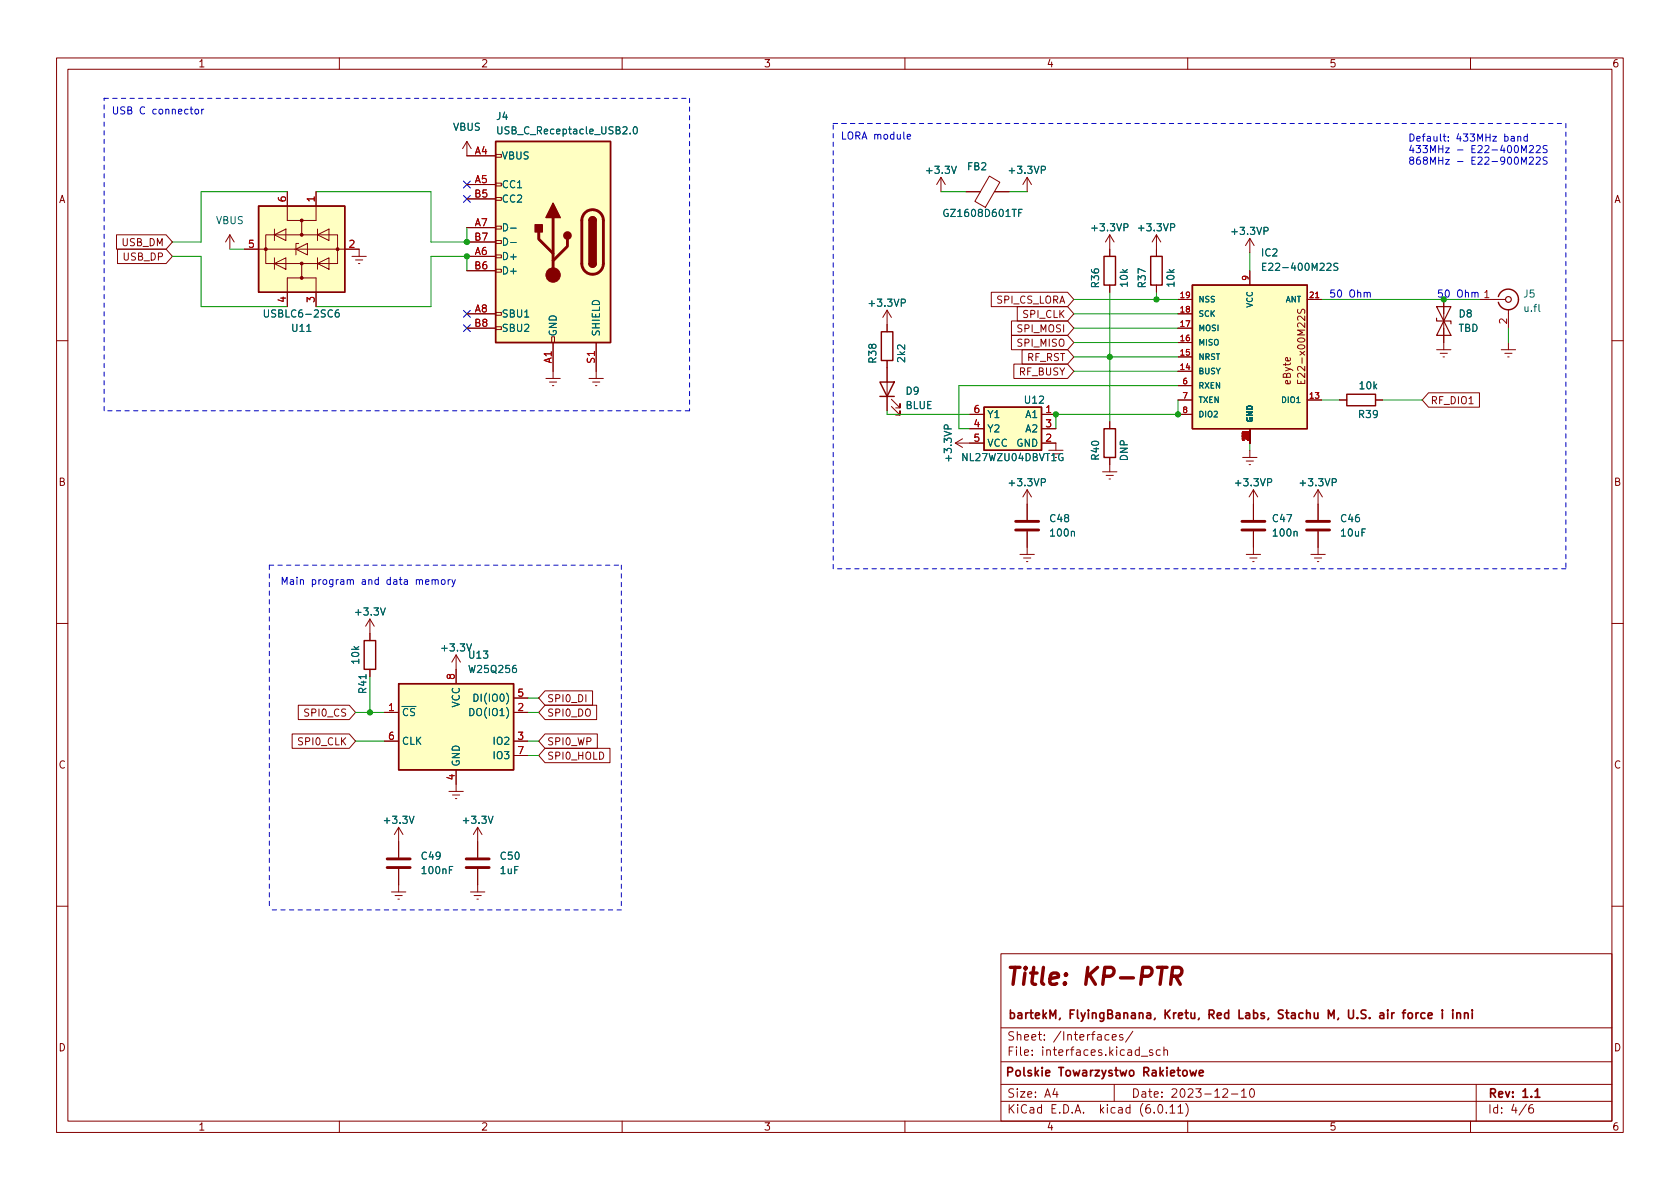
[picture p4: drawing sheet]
<svg xmlns="http://www.w3.org/2000/svg" width="297mm" height="210mm" viewBox="0 0 297 210" stroke-linecap="round" stroke-linejoin="round" font-family="sans-serif">
<g fill="none" stroke="#840000" stroke-width=".18">
<path d="M10 10.2h277v190.1h-277zM12 12.2h273v186.1h-273zM60 10.2v2M110 10.2v2M160 10.2v2M210 10.2v2M260 10.2v2M50.8 33.9v5.1h2.5v2.5M55.9 33.9v5.1h-2.6M82.5 25l-.7 1.3M82.5 25v2.6h5.1M82.5 25l.8 1.3"/>
<path d="M82.5 32.6h5.1M82.5 35.2h5.1M87.6 40h1v.5h-1zM87.6 34.9h1v.5h-1zM87.6 32.4h1v.5h-1zM87.6 27.3h1v.5h-1zM166.4 31.4l.7 1.2M166.4 31.4v2.5M166.4 31.4l-.8 1.2M170.8 33.9h2.6M174.9 31.1l1.9 1.1-2.6 4.5-1.8-1.1zM175.8 33.9h2.6"/>
<path d="M181.6 31.4v2.5M181.6 31.4l-.8 1.2M181.6 31.4l.8 1.2M20.6 41.5h8.8l1.1 1.3-1.1 1.3h-8.8zM20.8 44.1h8.6l1.1 1.2-1.1 1.3h-8.6zM40.6 41.5l-.7 1.3M40.6 41.5v2.6M40.6 41.5l.8 1.3M43.2 44.1h20.3v1.2M47 41.5h12.7v5.1h-12.7zM48.5 41.5l2-1v2zM48.5 46.6l2-1v2z"/>
<path d="M48.5 40.5v2M48.5 45.6v2M52.3 44.1l2.1-1.1v2.1zM52.8 43h-.5v2.1M53.3 46.6v2.5h-2.5v5.1M53.3 49.1h2.6v5.1M56.1 41.5l2.1-1v2zM56.1 46.6l2.1-1v2zM56.1 40.5v2M56.1 45.6v2M62.2 45.3h2.6M62.9 46h1.2"/>
<path d="M63.4 46.6h.2M82.5 58h5.1M82.5 55.5h5.1M82.5 45.3h5.1M82.5 40.3h5.1M82.5 47.9h5.1M82.5 42.8h5.1M87.6 57.8h1v.5h-1zM87.6 55.2h1v.5h-1zM87.6 47.6h1v.5h-1zM87.6 45.1h1v.5h-1zM87.6 42.5h1v.5h-1z"/>
<path d="M97.5 59.6h.5v1h-.5zM156.8 54.9v3.8M156.8 54.9l-.7 1.2M156.8 54.9l.8 1.2M175.3 51.7h13.5l1.1 1.3-1.1 1.2h-13.5zM178.8 59.3h10l1.1 1.3-1.1 1.2h-10zM178.8 56.8h10l1.1 1.2-1.1 1.3h-10zM179.9 54.2h8.9l1.1 1.3-1.1 1.3h-8.9zM196.2 41.5l-.7 1.3M196.2 41.5v3.8M196.2 50.4v1.3M196.2 41.5l.8 1.3"/>
<path d="M204.5 41.5v3.8M204.5 50.4v1.3M204.5 41.5l-.8 1.3M204.5 41.5l.7 1.3M208.3 53h2.5M208.3 58h2.5M208.3 55.5h2.5M221 42.2v2.5M221 47.9v2.5M221 42.2l-.8 1.2M221 42.2l.7 1.2M229.5 54.7l-.1 .5 .1 .2h.4l.2-.6 .4-.1 .2 .2-.1 .5"/>
<path d="M230.7 55.9v.8l-.9-.8-.4 .2 .1 .5M231.1 53h2.6M255.3 53v8.8M261.6 53h4.6M266.7 54.7v3.3M10 60.2h2M96.5 66.9h2.6M97.2 67.6h1.2M97.7 68.2h.2M97.8 60.6v6.3M104.1 66.9h2.6M104.8 67.6h1.2"/>
<path d="M105.3 68.2h.2M105.4 60.6v6.3M156.8 63.7v8.9M157.6 71.9l1.5 1.5v-.8v.8h-.7M157.6 70.6l1.5 1.5v-.7v.7h-.7M168.9 78.4h5.1M168.9 78.4l1.3 .7M170.2 77.6l-1.3 .8M171.4 73.3h2.6M171.4 75.8h2.6M179.3 64.4h9.5l1.1 1.3-1.1 1.2h-9.5zM180.7 61.8h8.1l1.1 1.3-1.1 1.3h-8.1z"/>
<path d="M184.1 73.3h2.6M184.1 78.4h2.6v1.2M184.1 75.8h2.6M185.4 79.6h2.6M196.2 74.5v1.3M208.3 63.1h2.5M208.3 70.7h2.5M208.3 65.7h2.5M208.3 60.6h2.5M208.3 68.2h2.5M208.3 73.3h2.5M221 75.8v2.6"/>
<path d="M221 79.6v1.3M231.1 70.7h2.6M236.9 70.7h1.2M243.2 70.7h1.3M252.6 69.5h9v2.5h-9l-1.1-1.3zM254 61.8h2.5M254.6 62.5h1.3M255.1 63.1h.3M265.4 61.8h2.6M266.1 62.5h1.2M266.6 63.1h.2M266.7 60.6v1.2"/>
<path d="M285 60.2h2M180.3 98h2.6M181 98.7h1.2M181.5 99.3h.2M181.6 86.6v5.3M181.6 94v4M181.6 86.6l-.8 1.3M181.6 86.6l.8 1.3M194.9 83.4h2.6M195.6 84.1h1.2M196.1 84.7h.2M196.2 80.9v2.5"/>
<path d="M219.7 80.9h2.5M220.3 98h2.6M220.3 81.5h1.3M220.9 82.2h.2M221 98.7h1.2M221.5 99.3h.2M221.6 86.6v5.3M221.6 94v4M221.6 86.6l-.7 1.3M221.6 86.6l.8 1.3M231.8 98h2.5M232.4 98.7h1.3"/>
<path d="M232.9 99.3h.3M233 86.6v5.3M233 94v4M233 86.6l-.7 1.3M233 86.6l.8 1.3M10 110.2h2M65.4 109.5v3.8M65.4 118.4v1.2M65.4 109.5l-.8 1.2M65.4 109.5l.8 1.2M80.6 115.8l-.7 1.3M80.6 115.8v5.1"/>
<path d="M80.6 115.8l.8 1.3M285 110.2h2M51.7 129.8h10.1l1.1 1.3-1.1 1.2h-10.1zM52.7 124.7h9.1l1.1 1.3-1.1 1.2h-9.1zM67.9 126h2.6M67.9 131.1h2.6M79.4 139.9h2.5M80.6 136.1v3.8M90.8 126h2.5M90.8 131.1h2.5M90.8 123.4h2.5M90.8 133.6h2.5"/>
<path d="M96.4 122.2h8.4v2.5h-8.4l-1.2-1.3zM96.4 124.7h9.1v2.5h-9.1l-1.2-1.2zM96.4 132.3h11.5v2.6h-11.5l-1.2-1.3zM96.4 129.8h9.2v2.5h-9.2l-1.2-1.2zM69.2 157.7h2.6M69.8 158.4h1.3M70.4 159h.2M70.5 146.3v5.3M70.5 153.7v4M70.5 146.3l-.8 1.3M70.5 146.3l.7 1.3M80 140.6h1.3"/>
<path d="M80.5 141.2h.3M83.2 157.7h2.5M83.8 158.4h1.3M84.3 159h.3M84.5 146.3v5.3M84.5 153.7v4M84.5 146.3l-.8 1.3M84.5 146.3l.7 1.3M10 160.2h2M177 168.7h108v29.6h-108zM285 160.2h2M60 198.3v2"/>
<path d="M110 198.3v2M160 198.3v2M177 194.8h108M177 191.8h108M177 187.8h108M177 181.8h108M182.5 186.5v.1M182.5 185.7v.1M184.6 183.8v.1M184.6 183v.1M196.6 183.4l.8-.1-.1-.3-.4-.1-.3 .2 .1 .8h.6M197 191.8v3"/>
<path d="M198.5 183l-.4-.1-.2 .2 .1 .3 .5 .1v.4h-.6M200.3 182.4l-1.3 1.9M205.1 185.7l-.4-.1-.3 .3v.4l.2 .3h.5M205.8 185.8l.2-.2 .4 .1v.9M205.8 185.1v1.5M209.6 195.1a1.72 1.72 0 0 1 0 2.3M210 198.3v2M217.7 193.5h1.2M219.5 193l.4-.5v1.5M219.5 194h.9M221.1 192.7l.2-.2a.81 .81 0 0 1 .6 .7 .81 .81 0 0 1-.3 .8h-.2a.81 .81 0 0 1-.3-1.3zM260 198.3v2"/>
<path d="M261 191.8v6.5M271 195.3a.6 .6 0 0 0-.7 .7v.5l.1 .3h.5l.2-.1 .1-.5-.2-.2-.4-.1-.3 .3"/>
</g>
<path d="M207.1 172.6h1.2a.83 .83 0 0 0 .7-.7 .83 .83 0 0 0-.5-.8h-1.2l-.3 3" fill="none" stroke="#840000" stroke-width=".6"/>
<g fill="none" stroke="#840000" stroke-width=".3">
<path d="M219.1 178.6v1.5h.7M226.9 178.7l-.6-.1-.3 .3 .2 .3 .6 .3v.5l-.2 .1-.6-.1M238.4 178.6v1.2l.3 .3h.3l.3-.3v-1.2M244 179.2h.6l.1 .9M244.7 179.5h-.5a.29 .29 0 0 0-.3 .3 .29 .29 0 0 0 .3 .3l.5-.1M249 179.2l.2-.1 .5 .1v.6l-.1 .2-.4 .1-.2-.1zM256.9 178.6v.1M256.9 179.1v1M258.9 179.2l.3-.1 .3 .1 .1 .9M258.9 179.1v1M260.3 178.6v.1M260.3 179.1v1"/>
<path d="M187.4 180l-.1 .3M204.2 180l-.1 .3M234.9 180.1v-1.5l.5 1.1 .5-1.1v1.5M236.7 180l-.2 .3"/>
</g>
<g fill="none" stroke="#006464" stroke-width=".18">
<path d="M111.4 23.6v.1M112.1 22.5l.2-.1a.68 .68 0 0 1 .4 .6 .68 .68 0 0 1-.4 .7l-.2-.1-.1-.4zM168.2 29.4l.5 1.3 .4-1.3M180.1 37.6h.4M180.7 37h-.6v1.3M184.1 30.1l.6-.1 .1-.2v-.3l-.7-.1v1.3M54.2 58.6h.8M59.9 54.8l-.4 .1a.86 .86 0 0 0 0 1.2l.4-.2 .1-.4-.2-.2h-.4l-.1 .2M90.3 40.3h1M90.3 42.9h1M159.4 53.6l.6-.1 .1-.2-.1-.3-.6-.1v1.3M198.7 40.2h.6l.2-.2-.1-.3-.7-.1v1.2"/>
<path d="M207 40.2h.6l.1-.2-.1-.3-.6-.1v1.2M223.5 40.9l.6-.1 .1-.2v-.3l-.7-.1v1.3M234.6 46.7l.5-.2 .2 .4-.7 .9h.7M236.5 46.6l-.4-.1-.2 .2v.3l.5 .3 .1 .3-.2 .2h-.5M272.1 53.8v1.1l.2 .2M167.6 75.8l-.1-.6-.1-.1-.3 .1-.2 .6h1.3M184.1 85.3l.6-.1 .1-.1v-.3l-.7-.2v1.3M187.9 80.3a.59 .59 0 0 0-.7 .5 .59 .59 0 0 0 .7 .6l.1-.5h-.3M189.4 94.1l.2-.1h.3l.1 .8M224.1 85.3l.6-.1 .2-.1-.1-.3-.7-.2v1.3M228.8 94.1l.2-.1h.3v.8M235.6 85.3l.6-.1 .1-.1-.1-.3-.6-.2v1.3"/>
<path d="M64.7 119.3v.7M67.3 107.5l.4 1.3 .4-1.3M82.5 113.9l.4 1.2 .5-1.2M91.2 117.7h-.4a.86 .86 0 0 0 0 1.2l.5-.1v-.4l-.2-.3-.4 .1-.1 .2M71.1 124.9h2.4M89.6 125.1a1.46 1.46 0 0 1 0 1.9M89.6 122.6a1.46 1.46 0 0 1 0 1.9M72.4 144.3l.4 1.3 .4-1.3M80.1 153.2h-.6v1.3M86.3 144.3l.5 1.3 .4-1.3"/>
</g>
<g fill="none" stroke="#840000" stroke-width=".2">
<path d="M254 56.3v.5h2.5v.5M254 54.2h2.5l-1.2 2.6zM255.3 56.8l1.2 2.5h-2.5z"/>
<circle cx="266.7" cy="53" r=".51"/>
</g>
<g fill="none" stroke="#840000" stroke-width=".25">
<path d="M45.7 36.4h15.3v15.3h-15.3zM87.6 25h20.3v35.6h-20.3zM104.1 39a.64 .64 0 0 1 .7-.7 .64 .64 0 0 1 .6 .7M104.1 46.6a.64 .64 0 0 0 .7 .6 .64 .64 0 0 0 .6-.6M155.8 58.7h2.1v5h-2.1zM195.2 45.3h2v5.1h-2zM203.5 45.3h2v5.1h-2zM210.8 50.4h20.3v25.4h-20.3zM264.9 52.4a1.81 1.81 0 0 1 2.8-.9 1.81 1.81 0 0 1 0 2.9 1.81 1.81 0 0 1-2.8-.9M155.6 67.6h2.5l-1.3 2.5zM155.6 70.1h2.5M174 72h10.1v7.6h-10.1z"/>
<path d="M195.2 75.8h2v5.1h-2zM238.1 69.7h5.1v2h-5.1zM64.4 113.3h2v5.1h-2zM70.5 120.9h20.3v15.2h-20.3z"/>
</g>
<g fill="none" stroke="#840000" stroke-width=".51">
<path d="M97.8 38.5v10.1M103.4 37.6a1.91 1.91 0 0 1 2.1-.4 1.91 1.91 0 0 1 1.2 1.8v7.6a1.91 1.91 0 0 1-1.9 1.9 1.91 1.91 0 0 1-1.9-1.9v-7.8l.1-.6zM95.2 41v1.3l2.6 2.5M100.3 42.3v1.3l-2.5 2.5M179.6 93.7h4M179.6 92.2h4M219.6 93.7h4M219.6 92.2h4M231 93.7h4.1M231 92.2h4.1M68.5 153.4h4M68.5 151.9h4"/>
<path d="M82.4 153.4h4.1M82.4 151.9h4.1"/>
</g>
<g fill="#ffffc2" stroke="#ffffc2" stroke-width=".18">
<path d="M210.8 50.4h20.3v25.4h-20.3z"/>
<path d="M87.6 25h20.3v35.6h-20.3z"/>
<path d="M45.7 36.4h15.3v15.3h-15.3z"/>
<path d="M70.5 120.9h20.3v15.2h-20.3z"/>
<path d="M174 72h10.1v7.6h-10.1z"/>
</g>
<path d="M232.6 52.7h.6" fill="none" stroke="#a90000" stroke-width=".18"/>
<g fill="#840000" stroke="#840000" stroke-width=".25">
<path d="M104.1 46.6h1.3a.64 .64 0 0 1-.6 .6 .64 .64 0 0 1-.7-.6z"/>
<path d="M104.1 39h1.3v7.6h-1.3z"/>
<path d="M104.3 38.5a.64 .64 0 0 1 .7-.1 .64 .64 0 0 1 .4 .6h-1.3z"/>
<path d="M97.8 35.9l1.3 2.6h-2.6z"/>
<path d="M94.6 39.7h1.3v1.3h-1.3z"/>
<circle cx="100.3" cy="41.7" r=".63"/>
</g>
<g fill="#840000" stroke="#840000" stroke-width=".18">
<circle cx="97.8" cy="48.6" r="1.27"/>
<circle cx="53.3" cy="39" r=".25"/>
<circle cx="53.3" cy="41.5" r=".25"/>
<circle cx="59.7" cy="44.1" r=".25"/>
<circle cx="47" cy="44.1" r=".25"/>
<circle cx="53.3" cy="46.6" r=".25"/>
<circle cx="53.3" cy="49.1" r=".25"/>
</g>
<g fill="none" stroke="#0000c2" stroke-width=".18">
<path d="M35.7 19.3v.9M36 19.3l-.3 .3M160.4 24.2l.6-.1-.1-.3h-.3l-.2 .1 .1 .6h.4M255.2 24.1h.4M255.3 23.7v1.1l.3 .2M255.6 26.2h.7l-.7 .8h.7M255.6 28.2h.7l-.7 .8h.7M256.1 24.8v.2M256.1 24.2v.1M257.7 26.5h1M257.7 28.6h1M263.9 24.1h.7l-.7 .9h.7"/>
<path d="M271.6 25.9l.5-.2 .2 .4-.7 .9h.7M271.6 27.9l.5-.1 .2 .3-.7 .9h.7M273.6 25.8l-.5-.1-.2 .2v.3l.5 .3 .2 .3-.3 .2-.5-.1M273.6 27.8h-.5l-.3 .2 .1 .3 .6 .3v.3l-.2 .1h-.5M61.9 102.7l.2-.2 .3 .1 .1 .7"/>
</g>
<g fill="none" stroke="#0000c2" stroke-width=".18" stroke-dasharray=".8 .8">
<path d="M18.4 17.4h.1M18.4 17.4h103.5M121.9 17.4v55.2M147.3 21.8h10.8M147.3 21.8h129.6M276.9 21.8v78.8M18.4 72.6v-55.2M121.9 72.6h-103.5M47.6 99.9h62.3M47.6 99.9v61M109.9 99.9v61M147.3 100.6v-78.8"/>
<path d="M276.9 100.6h-129.6M109.9 160.9h-62.3"/>
</g>
<g fill="none" stroke="#009600" stroke-width=".18">
<path d="M50.8 33.9h-15.2v8.9h-5.1M55.9 33.9h20.3v8.9h6.3v-2.5M166.4 33.9h4.4M178.4 33.9h3.2M30.5 45.3h5.1v8.9h15.2M40.6 44.1h2.6M82.5 47.9v-2.6h-6.3v8.9h-20.3M189.9 53h18.4M189.9 58h18.4M189.9 55.5h18.4M196.2 51.7v22.8M204.5 51.7v1.3"/>
<path d="M221 44.7v3.2M233.7 53h27.9M266.7 58v2.6M156.8 72.6v.7h14.6M189.9 63.1h18.4M189.9 65.7h18.4M189.9 60.6h18.4M208.3 70.7v2.6h-21.6v2.5M208.3 68.2h-38.8v7.6h1.9M221 78.4v1.2M233.7 70.7h3.2M244.5 70.7h7"/>
<path d="M65.4 119.6v6.4M62.9 126h5M62.9 131.1h5M93.3 133.6h1.9M93.3 126h1.9M93.3 131.1h1.9M93.3 123.4h1.9"/>
</g>
<path d="M81.9 32l1.3 1.2M81.9 34.6l1.3 1.2M83.2 32l-1.3 1.2M83.2 34.6l-1.3 1.2M81.9 54.9l1.3 1.2M81.9 57.4l1.3 1.2M83.2 54.9l-1.3 1.2M83.2 57.4l-1.3 1.2" fill="none" stroke="#000084" stroke-width=".18"/>
<g fill="#009600" stroke="#009600" stroke-width=".18">
<circle cx="82.5" cy="42.8" r=".46"/>
<circle cx="82.5" cy="45.3" r=".46"/>
<circle cx="255.3" cy="53" r=".46"/>
<circle cx="65.4" cy="126" r=".46"/>
<circle cx="208.3" cy="73.3" r=".46"/>
<circle cx="196.2" cy="63.1" r=".46"/>
<circle cx="186.7" cy="73.3" r=".46"/>
<circle cx="204.5" cy="53" r=".46"/>
</g>
<g font-size="4.2" fill="#840000">
<text x="177.6" y="175.1">Title:</text>
<text x="191.4" y="175.1">KP-PTR</text>
</g>
<g font-size="2.1" fill="#840000">
<text x="178" y="184.5">Sheet:</text>
<text x="178.1" y="180.6">bartekM,</text>
<text x="186.2" y="184.5">/Interfaces/</text>
<text x="189" y="180.6">FlyingBanana,</text>
<text x="206.1" y="180.6">Kretu,</text>
<text x="214.1" y="180.6">Red</text>
<text x="219.7" y="180.6">Labs,</text>
<text x="227" y="180.6">Stachu</text>
<text x="240" y="180.6">U.S.</text>
<text x="245.9" y="180.6">air</text>
<text x="250.3" y="180.6">force</text>
<text x="257.5" y="180.6">i</text>
<text x="177.6" y="190.8">Polskie</text>
<text x="178" y="187.2">File:</text>
<text x="184.4" y="187.2">interfaces.kicad_sch</text>
<text x="187.1" y="190.8">Towarzystwo</text>
<text x="202.3" y="190.8">Rakietowe</text>
<text x="178" y="197.4">KiCad</text>
<text x="178" y="194.6">Size:</text>
<text x="184.7" y="194.6">A4</text>
<text x="185.7" y="197.4">E.D.A.</text>
<text x="194.6" y="197.4">kicad</text>
<text x="200" y="194.6">Date:</text>
<text x="201.8" y="197.4">(6.0.11)</text>
<text x="207" y="194.6">2023-12-10</text>
<text x="263" y="194.6">Rev:</text>
<text x="263" y="197.4">Id:</text>
<text x="267.1" y="197.4">4/6</text>
<text x="269.1" y="194.6">1.1</text>
</g>
<g font-size="1.8" fill="#840000">
<text x="35" y="12.3">1</text>
<text x="85" y="12.3">2</text>
<text x="135" y="12.3">3</text>
<text x="185" y="12.3">4</text>
<text x="235" y="12.3">5</text>
<text x="285" y="12.3">6</text>
<text x="10.4" y="36.3">A</text>
<text x="285.4" y="36.3">A</text>
<text x="21.4" y="43.9">USB_DM</text>
<text x="21.6" y="46.4">USB_DP</text>
<text x="176.1" y="54.1">SPI_CS_LORA</text>
<text x="179.6" y="59.1">SPI_MOSI</text>
<text x="180.7" y="56.6">SPI_CLK</text>
<text x="179.6" y="61.7">SPI_MISO</text>
<text x="181.5" y="64.2">RF_RST</text>
<text x="180.1" y="66.8">RF_BUSY</text>
<text x="228.6" y="68.2" transform="rotate(-90 228.6 68.2)">eByte</text>
<text x="231.1" y="68.2" transform="rotate(-90 231.1 68.2)">E22-x00M22S</text>
<text x="252.9" y="71.8">RF_DIO1</text>
<text x="10.3" y="86.3">B</text>
<text x="285.3" y="86.3">B</text>
<text x="96.7" y="124.6">SPI0_DI</text>
<text x="53.5" y="127.1">SPI0_CS</text>
<text x="96.7" y="127.1">SPI0_DO</text>
<text x="10.3" y="136.3">C</text>
<text x="52.5" y="132.2">SPI0_CLK</text>
<text x="96.7" y="134.7">SPI0_HOLD</text>
<text x="96.7" y="132.2">SPI0_WP</text>
<text x="285.3" y="136.3">C</text>
<text x="10.3" y="186.3">D</text>
<text x="285.3" y="186.3">D</text>
<text x="35" y="200.3">1</text>
<text x="85" y="200.3">2</text>
<text x="135" y="200.3">3</text>
<text x="185" y="200.3">4</text>
<text x="235" y="200.3">5</text>
<text x="285" y="200.3">6</text>
</g>
<g font-size="1.8" fill="#0000c2">
<text x="19.7" y="20.2">USB</text>
<text x="24.6" y="20.2">C connector</text>
<text x="148.6" y="24.7">LORA module</text>
<text x="248.9" y="25">Default:</text>
<text x="248.9" y="27.1">433MHz</text>
<text x="248.9" y="29.1">868MHz</text>
<text x="257.4" y="25">433MHz</text>
<text x="260.2" y="27.1">E22-400M22S</text>
<text x="260.2" y="29.1">E22-900M22S</text>
<text x="266" y="25">band</text>
<text x="234.9" y="52.6">50</text>
<text x="238.5" y="52.6">Ohm</text>
<text x="254" y="52.6">50</text>
<text x="257.5" y="52.6">Ohm 1</text>
<text x="49.5" y="103.4">Main</text>
<text x="55" y="103.4">program</text>
<text x="64" y="103.4">and</text>
<text x="68.6" y="103.4">data</text>
<text x="73.8" y="103.4">memory</text>
</g>
<g font-size="1.8" fill="#006464">
<text x="80" y="23.5">VBUS</text>
<text x="87.6" y="21.6">J4</text>
<text x="87.6" y="24.1">USB_C_Receptacle_USB2.0</text>
<text x="88.6" y="28.6">VBUS</text>
<text x="88.6" y="33.7">CC1</text>
<text x="163.5" y="31.1">+3.3V</text>
<text x="170.9" y="30.5">FB2</text>
<text x="178.1" y="31.1">+3.3VP</text>
<text x="38.1" y="40">VBUS</text>
<text x="88.6" y="41.3">D-</text>
<text x="88.6" y="36.2">CC2</text>
<text x="166.5" y="38.7">GZ1608D601TF</text>
<text x="192.7" y="41.3">+3.3VP</text>
<text x="200.9" y="41.3">+3.3VP</text>
<text x="217.4" y="41.9">+3.3VP</text>
<text x="88.6" y="46.4">D+</text>
<text x="88.6" y="43.8">D-</text>
<text x="222.9" y="45.7">IC2</text>
<text x="88.6" y="48.9">D+</text>
<text x="194.7" y="51.1" transform="rotate(-90 194.7 51.1)">R36</text>
<text x="199.8" y="50.9" transform="rotate(-90 199.8 50.9)">10k</text>
<text x="203" y="51.1" transform="rotate(-90 203 51.1)">R37</text>
<text x="208" y="50.9" transform="rotate(-90 208 50.9)">10k</text>
<text x="222.9" y="48.3">E22-400M22S</text>
<text x="269.2" y="53">J5</text>
<text x="46.4" y="56.5">USBLC6-2SC6</text>
<text x="51.4" y="59.1">U11</text>
<text x="88.6" y="56.5">SBU1</text>
<text x="88.6" y="59.1">SBU2</text>
<text x="98.8" y="59.6" transform="rotate(-90 98.8 59.6)">GND</text>
<text x="106.4" y="59.6" transform="rotate(-90 106.4 59.6)">SHIELD</text>
<text x="153.3" y="54.6">+3.3VP</text>
<text x="257.8" y="56.5">D8</text>
<text x="257.8" y="59.1">TBD</text>
<text x="269.2" y="55.5">u.fl</text>
<text x="155.3" y="64.4" transform="rotate(-90 155.3 64.4)">R38</text>
<text x="160.4" y="64.3" transform="rotate(-90 160.4 64.3)">2k2</text>
<text x="160" y="70.2">D9</text>
<text x="180.9" y="71.8">U12</text>
<text x="240.1" y="69.2">10k</text>
<text x="160" y="72.7">BLUE</text>
<text x="174.5" y="76.8">Y2</text>
<text x="174.5" y="74.3">Y1</text>
<text x="181.2" y="74.3">A1</text>
<text x="181.2" y="76.8">A2</text>
<text x="240" y="74.3">R39</text>
<text x="168.7" y="81.9" transform="rotate(-90 168.7 81.9)">+3.3VP</text>
<text x="169.9" y="81.9">NL27WZU04DBVT1G</text>
<text x="174.5" y="79.4">VCC</text>
<text x="179.6" y="79.4">GND</text>
<text x="194.7" y="81.5" transform="rotate(-90 194.7 81.5)">R40</text>
<text x="199.8" y="81.6" transform="rotate(-90 199.8 81.6)">DNP</text>
<text x="178.1" y="86.4">+3.3VP</text>
<text x="218.1" y="86.4">+3.3VP</text>
<text x="229.5" y="86.4">+3.3VP</text>
<text x="185.4" y="92.7">C48</text>
<text x="185.4" y="95.3">100n</text>
<text x="224.8" y="92.7">C47</text>
<text x="224.8" y="95.3">100n</text>
<text x="236.9" y="92.7">C46</text>
<text x="236.9" y="95.3">10uF</text>
<text x="62.5" y="109.2">+3.3V</text>
<text x="63.9" y="117.6" transform="rotate(-90 63.9 117.6)">10k</text>
<text x="77.7" y="115.6">+3.3V</text>
<text x="82.7" y="116.8">U13</text>
<text x="82.7" y="119.4">W25Q256</text>
<text x="65.2" y="122.8" transform="rotate(-90 65.2 122.8)">R41</text>
<text x="81.7" y="125.2" transform="rotate(-90 81.7 125.2)">VCC</text>
<text x="83.4" y="124.5">DI(IO0)</text>
<text x="71" y="127">~{CS}</text>
<text x="82.7" y="127">DO(IO1)</text>
<text x="71" y="132.1">CLK</text>
<text x="81.7" y="135.6" transform="rotate(-90 81.7 135.6)">GND</text>
<text x="87" y="132.1">IO2</text>
<text x="87" y="134.6">IO3</text>
<text x="67.6" y="146.1">+3.3V</text>
<text x="81.5" y="146.1">+3.3V</text>
<text x="74.3" y="152.4">C49</text>
<text x="74.3" y="154.9">100nF</text>
<text x="88.3" y="152.4">C50</text>
<text x="88.3" y="154.9">1uF</text>
</g>
<g font-size="1.8" fill="#a90000">
<text x="83.9" y="27.3">A4</text>
<text x="50.5" y="35.9" transform="rotate(-90 50.5 35.9)">6</text>
<text x="55.6" y="35.9" transform="rotate(-90 55.6 35.9)">1</text>
<text x="83.8" y="34.9">B5</text>
<text x="83.9" y="32.4">A5</text>
<text x="83.9" y="40">A7</text>
<text x="43.8" y="43.8">5</text>
<text x="61.5" y="43.8">2</text>
<text x="83.8" y="47.6">B6</text>
<text x="83.8" y="42.5">B7</text>
<text x="83.9" y="45.1">A6</text>
<text x="50.5" y="53.6" transform="rotate(-90 50.5 53.6)">4</text>
<text x="55.6" y="53.6" transform="rotate(-90 55.6 53.6)">3</text>
<text x="83.8" y="57.8">B8</text>
<text x="83.9" y="55.2">A8</text>
<text x="266.4" y="57.4" transform="rotate(-90 266.4 57.4)">2</text>
<text x="97.5" y="64.3" transform="rotate(-90 97.5 64.3)">A1</text>
<text x="105.2" y="64.4" transform="rotate(-90 105.2 64.4)">S1</text>
<text x="172" y="75.6">4</text>
<text x="172" y="73">6</text>
<text x="184.7" y="73">1</text>
<text x="184.7" y="75.6">3</text>
<text x="172" y="78.1">5</text>
<text x="184.7" y="78.1">2</text>
<text x="68.5" y="125.7">1</text>
<text x="80.4" y="120.3" transform="rotate(-90 80.4 120.3)">8</text>
<text x="91.4" y="125.7">2</text>
<text x="91.4" y="123.2">5</text>
<text x="68.5" y="130.8">6</text>
<text x="91.4" y="130.8">3</text>
<text x="91.4" y="133.3">7</text>
<text x="80.4" y="138.1" transform="rotate(-90 80.4 138.1)">4</text>
</g>
<g font-size="1.4" fill="#a90000">
<text x="208.5" y="52.7">19</text>
<text x="220.7" y="49.7" transform="rotate(-90 220.7 49.7)">9</text>
<text x="231.4" y="52.7">21</text>
<text x="208.5" y="57.8">17</text>
<text x="208.5" y="55.2">18</text>
<text x="208.5" y="65.4">14</text>
<text x="208.5" y="62.9">15</text>
<text x="208.5" y="60.3">16</text>
<text x="209" y="67.9">6</text>
<text x="209" y="70.5">7</text>
<text x="231.4" y="70.5">13</text>
<text x="209" y="73">8</text>
<text x="220.7" y="77.6" transform="rotate(-90 220.7 77.6)">11</text>
<text x="220.7" y="77.6" transform="rotate(-90 220.7 77.6)">22</text>
<text x="220.7" y="77.6" transform="rotate(-90 220.7 77.6)">1</text>
</g>
<g font-size="1.4" fill="#006464">
<text x="211.8" y="53.8">NSS</text>
<text x="227.3" y="53.8">ANT</text>
<text x="211.8" y="58.9">MOSI</text>
<text x="211.8" y="56.3">SCK</text>
<text x="221.8" y="54.5" transform="rotate(-90 221.8 54.5)">VCC</text>
<text x="211.8" y="63.9">NRST</text>
<text x="211.8" y="61.4">MISO</text>
<text x="211.8" y="66.5">BUSY</text>
<text x="211.8" y="69">RXEN</text>
<text x="211.8" y="71.6">TXEN</text>
<text x="226.4" y="71.6">DIO1</text>
<text x="211.8" y="74.1">DIO2</text>
<text x="221.8" y="74.8" transform="rotate(-90 221.8 74.8)">GND</text>
</g>
</svg>
